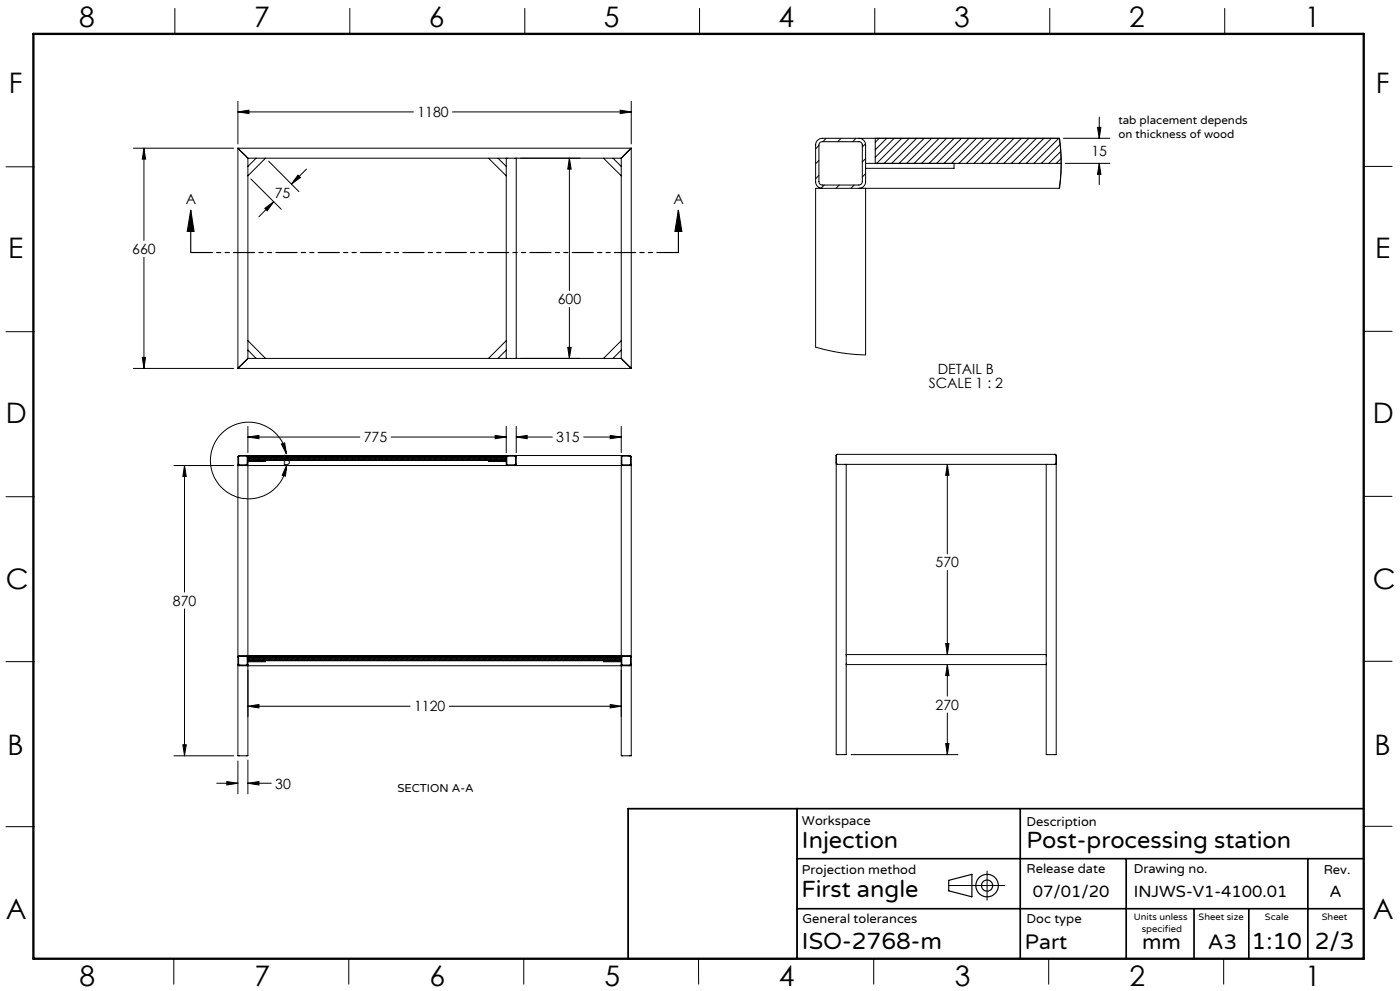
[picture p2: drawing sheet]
<svg xmlns="http://www.w3.org/2000/svg" width="420mm" height="297mm" viewBox="0 0 420 297" stroke-linecap="round" stroke-linejoin="round" font-family="sans-serif">
<g fill="none" stroke="#000" stroke-width=".35">
<path d="M57.2 63l1 6.4h-2zM57.2 63v12.7M203.5 63l1 6.4h-2zM203.5 63v12.7M284.6 263.8l7-1.8v6.8l-7-1.8z"/>
<circle cx="296.1" cy="265.4" r="1.66"/>
<circle cx="296.1" cy="265.4" r="3.4"/>
</g>
<g fill="none" stroke="#000" stroke-width=".3">
<path d="M52.5 2.5v7.7M105 2.5v7.7M157.4 2.5v7.7M209.9 2.5v7.7M262.4 2.5v7.7M314.9 2.5v7.7M367.4 2.5v7.7M71.4 33.5l3.3-.5v1zM71.4 30.4v12.7M71.4 33.5h52.6M135.7 33.5h53.7M186.1 33l3.3 .5-3.3 .5z"/>
<path d="M189.4 30.4v12.7M329.2 38.2h1.1l-.5 3.2zM329.8 35.1v6.3M1.8 50h8.5M40 44.4h30.1M43.2 44.4l.5 3.3h-1zM43.2 44.4v27.7M71.4 44.4l.4 .4M71.4 44.4v66M71.4 44.4h118M71.8 44.8l2.2 2.2M74 47l.4 .4"/>
<path d="M74.4 47.4h77.5M74.4 47.4v60M75.2 53.6l9.2 9.1M76.8 47.4l-2.4 2.5M79.7 47.4l-5.3 5.3M80.6 48.3l9.1 9.1M89.4 52.5l.7 .7-2.7 2zM91.9 50.7l-4.5 4.5M146.5 47.4l5.4 5.3M149.4 47.4l2.5 2.5M151.9 47.4h3M151.9 47.4v60"/>
<path d="M154.9 47.4h31.5M154.9 47.4v60M170.8 47.4l.5 3.3h-1zM170.8 47.4v39.7M181 47.4l5.4 5.3M183.9 47.4l2.5 2.5M186.4 47.4v60M186.8 47l-.4 .4M188.9 44.8l-2.1 2.2M189.4 44.4l-.5 .4M189.4 44.4v66M245.7 43.6l-1 1"/>
<path d="M245.7 48.1l-1 1M245.7 52.6l-1 1M246 42.8l.5-.3h11.2a1.02 1.02 0 0 1 1 1v11a1.02 1.02 0 0 1-1 1h-11a.97 .97 0 0 1-1-1v-11zM246.7 56.4h-2v47.6l7.2 1.7 7.8 .7v-50M246.7 56.4h11M247.3 55.5l-1 .9M247.8 41.4l-1 1.1M251.8 55.5l-1 .9M252.3 41.4l-1 1.1M256.3 55.5l-1 .9M256.8 41.4l-1 1.1M257.7 41.4a2.05 2.05 0 0 1 2 2.1v11a1.99 1.99 0 0 1-2 1.9"/>
<path d="M257.7 56.4h2M259.6 43.1l-.9 1M259.7 49h58.6M259.7 47.6l-1 .9M259.7 52l-1 1.1M262.6 41.4v7.6M263.8 41.4l-1.2 1.2M266 41.4l-3.4 3.5M268.3 41.4l-5.7 5.8M270.5 41.4l-7.5 7.6M272.8 41.4l-7.5 7.6M275 41.4l-7.5 7.6"/>
<path d="M277.2 41.4l-7.5 7.6M279.5 41.4l-7.5 7.6M281.7 41.4l-7.5 7.6M284 41.4l-7.5 7.6M286.2 49v1.4h-26.5M286.2 41.4l-7.5 7.6M288.5 41.4l-7.5 7.6M290.7 41.4l-7.5 7.6M292.9 41.4l-7.4 7.6M295.2 41.4l-7.5 7.6M297.5 41.4l-7.6 7.6M299.7 41.4l-7.5 7.6"/>
<path d="M301.9 41.4l-7.5 7.6M304.2 41.4l-7.5 7.6M306.4 41.4l-7.5 7.6M308.7 41.4l-7.5 7.6M310.9 41.4l-7.5 7.6M313.2 41.4l-7.5 7.6M315.4 41.4l-7.5 7.6M317.6 41.4l-7.4 7.6M317.7 41.4l.6 7.1-.2 5-.4 2.9M318 43.4l-5.6 5.6M318.2 45.4l-3.6 3.6M318.3 47.5l-1.4 1.5"/>
<path d="M318.3 49l-.4-7.6h-71.2a1.99 1.99 0 0 0-2 2.1v11a1.93 1.93 0 0 0 2 1.9M318.3 49v3.3l-.4 4.1h-58.2M319 41.4h14M319.6 49h13.4M329.8 49v6.3M329.8 49l.5 3.2h-1.1zM409.1 49.9h8.5M43.2 77.1v33.3M79.4 62.4l2.7-1.9-1.9 2.7zM82.1 60.5l-4.5 4.5M1.8 99.4h8.5M170.8 92.1v15.3"/>
<path d="M409.1 99.3h8.5M40 110.4h30.1M42.7 107.1h1l-.5 3.3zM71.4 110.4h118M74 107.8l-2.6 2.6M74.4 107.4l-.4 .4M74.4 107.4h77.5M74.4 104.9l2.4 2.5M74.4 102.1l5.3 5.3M151.9 107.4h3M151.9 102.1l-5.4 5.3M151.9 104.9l-2.5 2.5"/>
<path d="M154.9 107.4h31.5M170.3 104.1h1l-.5 3.3zM186.4 107.4l.4 .4M186.4 102.1l-5.4 5.3M186.4 104.9l-2.5 2.5M186.8 107.8l2.1 2.2M188.9 110l.5 .4M52.2 139.5h17.9M55.4 139.5l.5 3.3h-1zM55.4 139.5v37.9M71.6 136.9l-.2 .3M71.6 136.8h2.5v2.5h-2.5z"/>
<path d="M71.8 139.5l-.4-.3v-2.4l.3-.3h117.4l.3 .3v2.4l-.5 .3M71.8 139.5h-.4v87h3v-27M71.8 139.5h2.2M72 136.5l-.2 .2M73.7 139.3l-.2 .2M74 136.5l.4 .3v2.4l-.4 .3M74 139.5h.4M74.4 138.6l-.2 .2M74.4 138h77.5M74.4 139.5h112M74.4 139.5v57M74.4 131l3.3-.5v1z"/>
<path d="M74.4 127.8v7.8M74.4 131h33.5M74.6 136.5v1.5l1.5-1.5M74.7 136.5l-.1 .1M75.2 136.5l-.6 .6M75.6 136.5l-1 1M76.5 136.5l-1.5 1.5M77 136.5l-1.5 1.5M77.4 136.5l-1.5 1.5M77.9 136.5l-1.5 1.5M78.3 136.5l-1.5 1.5M78.8 136.5l-1.5 1.5"/>
<path d="M79.2 136.5l-1.5 1.5M79.7 136.5l-1.5 1.5M79.7 138v.3h-5.3M80.1 136.5l-1.5 1.5M80.6 136.5l-1.5 1.5M81 136.5l-1.5 1.5M81.5 136.5l-1.5 1.5M81.9 136.5l-1.5 1.5M82.4 136.5l-1.5 1.5M82.8 136.5l-1.5 1.5M83.3 136.5l-1.5 1.5M83.7 136.5l-1.5 1.5"/>
<path d="M84.2 136.5l-1.5 1.5M84.4 133.1l1-.4 .5 3.4zM84.6 136.5l-1.5 1.5M85.1 136.5l-1.5 1.5M85.5 136.5l-1.5 1.5M85.9 136.1a11.5 11.5 0 0 0-17.7-7.7 11.5 11.5 0 0 0 .4 19.4 11.5 11.5 0 0 0 17.4-8.4M86 136.5l-1.5 1.5M86 139.4l-.3 3.3-1-.3zM86.4 136.5l-1.5 1.5M86.9 136.5l-1.5 1.5M87.3 136.5l-1.5 1.5M87.8 136.5l-1.5 1.5"/>
<path d="M88.2 136.5l-1.5 1.5M88.7 136.5l-1.6 1.5M89.1 136.5l-1.5 1.5M89.5 136.5l-1.4 1.5M90 136.5l-1.5 1.5M90.5 136.5l-1.6 1.5M90.9 136.5l-1.5 1.5M91.3 136.5l-1.4 1.5M91.8 136.5l-1.5 1.5M92.3 136.5l-1.6 1.5M92.7 136.5l-1.5 1.5M93.1 136.5l-1.4 1.5"/>
<path d="M93.6 136.5l-1.5 1.5M94.1 136.5l-1.6 1.5M94.5 136.5l-1.5 1.5M94.9 136.5l-1.4 1.5M95.4 136.5l-1.5 1.5M95.8 136.5l-1.5 1.5M96.3 136.5l-1.5 1.5M96.7 136.5l-1.5 1.5M97.2 136.5l-1.5 1.5M97.6 136.5l-1.5 1.5M98.1 136.5l-1.5 1.5M98.5 136.5l-1.5 1.5"/>
<path d="M99 136.5l-1.5 1.5M99.4 136.5l-1.5 1.5M99.9 136.5l-1.5 1.5M100.3 136.5l-1.5 1.5M100.8 136.5l-1.5 1.5M101.2 136.5l-1.5 1.5M101.7 136.5l-1.5 1.5M102.1 136.5l-1.5 1.5M102.6 136.5l-1.5 1.5M103 136.5l-1.5 1.5M103.5 136.5l-1.5 1.5M103.9 136.5l-1.5 1.5"/>
<path d="M104.4 136.5l-1.5 1.5M104.8 136.5l-1.5 1.5M105.3 136.5l-1.5 1.5M105.7 136.5l-1.5 1.5M106.2 136.5l-1.5 1.5M106.6 136.5l-1.5 1.5M107.1 136.5l-1.5 1.5M107.5 136.5l-1.5 1.5M107.9 136.5l-1.4 1.5M108.4 136.5l-1.5 1.5M108.9 136.5l-1.5 1.5M109.3 136.5l-1.5 1.5"/>
<path d="M109.7 136.5l-1.4 1.5M110.2 136.5l-1.5 1.5M110.7 136.5l-1.6 1.5M111.1 136.5l-1.5 1.5M111.5 136.5l-1.4 1.5M112 136.5l-1.5 1.5M112.5 136.5l-1.6 1.5M112.9 136.5l-1.5 1.5M113.3 136.5l-1.4 1.5M113.8 136.5l-1.5 1.5M114.3 136.5l-1.6 1.5M114.7 136.5l-1.5 1.5"/>
<path d="M115.1 136.5l-1.5 1.5M115.6 136.5l-1.5 1.5M116 136.5l-1.5 1.5M116.5 136.5l-1.5 1.5M116.9 136.5l-1.5 1.5M117.3 131h34.6M117.4 136.5l-1.5 1.5M117.8 136.5l-1.5 1.5M118.3 136.5l-1.5 1.5M118.7 136.5l-1.5 1.5M119.2 136.5l-1.5 1.5M119.6 136.5l-1.5 1.5"/>
<path d="M120.1 136.5l-1.5 1.5M120.5 136.5l-1.5 1.5M121 136.5l-1.5 1.5M121.4 136.5l-1.5 1.5M121.9 136.5l-1.5 1.5M122.3 136.5l-1.5 1.5M122.8 136.5l-1.5 1.5M123.2 136.5l-1.5 1.5M123.7 136.5l-1.5 1.5M124.1 136.5l-1.5 1.5M124.6 136.5l-1.5 1.5M125 136.5l-1.5 1.5"/>
<path d="M125.5 136.5l-1.5 1.5M125.9 136.5l-1.5 1.5M126.4 136.5l-1.5 1.5M126.8 136.5l-1.5 1.5M127.3 136.5l-1.5 1.5M127.7 136.5l-1.5 1.5M128.2 136.5l-1.5 1.5M128.6 136.5l-1.5 1.5M129.1 136.5l-1.5 1.5M129.5 136.5l-1.5 1.5M130 136.5l-1.6 1.5M130.4 136.5l-1.5 1.5"/>
<path d="M130.8 136.5l-1.4 1.5M131.3 136.5l-1.5 1.5M131.8 136.5l-1.6 1.5M132.2 136.5l-1.5 1.5M132.6 136.5l-1.4 1.5M133.1 136.5l-1.5 1.5M133.6 136.5l-1.6 1.5M134 136.5l-1.5 1.5M134.4 136.5l-1.4 1.5M134.9 136.5l-1.5 1.5M135.4 136.5l-1.6 1.5M135.8 136.5l-1.5 1.5"/>
<path d="M136.2 136.5l-1.4 1.5M136.7 136.5l-1.5 1.5M137.2 136.5l-1.6 1.5M137.6 136.5l-1.5 1.5M138 136.5l-1.4 1.5M138.5 136.5l-1.5 1.5M139 136.5l-1.6 1.5M139.4 136.5l-1.5 1.5M139.8 136.5l-1.5 1.5M140.3 136.5l-1.5 1.5M140.7 136.5l-1.5 1.5M141.2 136.5l-1.5 1.5"/>
<path d="M141.6 136.5l-1.5 1.5M142.1 136.5l-1.5 1.5M142.5 136.5l-1.5 1.5M143 136.5l-1.5 1.5M143.4 136.5l-1.5 1.5M143.9 136.5l-1.5 1.5M144.3 136.5l-1.5 1.5M144.8 136.5l-1.5 1.5M145.2 136.5l-1.5 1.5M145.7 136.5l-1.5 1.5M146.1 136.5l-1.5 1.5M146.5 138v.3h5.4"/>
<path d="M146.6 136.5l-1.5 1.5M147 136.5l-1.5 1.5M147.5 136.5l-1.5 1.5M147.9 136.5l-1.5 1.5M148.4 136.5l-1.5 1.5M148.6 130.5l3.3 .5-3.3 .5zM148.8 136.5l-1.5 1.5M149.3 136.5l-1.5 1.5M149.7 136.5l-1.5 1.5M150.2 136.5l-1.5 1.5M150.6 136.5l-1.5 1.5M151.1 136.5l-1.5 1.5"/>
<path d="M151.5 136.5l-1.5 1.5M151.6 136.5v1.5M151.6 136.9l-1.1 1.1M151.6 137.3l-.7 .7M151.6 137.8l-.2 .2M151.9 127.8v7.8M152 137.3l-.1 .2M152.1 136.8h2.5v2.5h-2.5zM152.3 136.5l-.4 .3v2.4l.4 .3M152.8 136.5l-.2 .2M154.5 136.5l.4 .3v2.4l-.4 .3M154.5 139.3l-.2 .2"/>
<path d="M154.9 139l-.2 .2M154.9 131l3.3-.5v1zM154.9 127.8v7.8M154.9 131h10.8M175.1 131h11.3M183.1 130.5l3.3 .5-3.3 .5zM186.4 139.5h.4M186.4 139.5v57M186.4 127.8v7.8M186.5 138.7l-.1 .2M186.7 136.7h2.4v2.6l-2.5-.1zM186.8 136.5l-.4 .3v2.4l.4 .3"/>
<path d="M186.8 139.5h2.1M188.7 136.5l-.2 .2M188.9 139.5h.5v87h-3v-27M250.9 136.6v2.2l.3 .4M251.2 136.2l-.3 .4M251.2 136.2h65.3l.4 .3v2.3M251.2 139.2h2.7M251.2 139.2h-.3v87h3v-27M253.9 139.2v57M253.9 139.2h60M284.2 139.2l.5 3.2h-1zM284.2 139.2v26.8"/>
<path d="M313.9 139.2h2.6M313.9 139.2v57M316.5 139.2h.4v87h-3v-27M316.9 138.8l-.4 .4M1.8 148.9h8.5M409.1 148.8h8.5M284.2 171v25.2M1.8 198.3h8.5M55.4 182.5v44M71.4 199.1l.4 .4h2.2l.4-.4M71.4 196.9l.2-.4h2.5l.3 .4M71.6 196.8h2.5l-.1 2.5-2.4-.1z"/>
<path d="M72 199.3l-.1 .2M74.4 197l-.2 .2M74.4 196.5v.4M74.4 199.1v.4M74.4 196.5h112M74.4 198h112M74.4 196.9v2.2M74.4 199.5h112M74.6 196.5v1.5M74.9 196.5l-.3 .3M75.4 196.5l-.8 .7M75.8 196.5l-1.2 1.2"/>
<path d="M76.2 196.5l-1.4 1.5M76.7 196.5l-1.5 1.5M77.2 196.5l-1.6 1.5M77.6 196.5l-1.5 1.5M78 196.5l-1.4 1.5M78.5 196.5l-1.5 1.5M79 196.5l-1.6 1.5M79.4 196.5l-1.5 1.5M79.7 198v.3h-5.3M79.8 196.5l-1.4 1.5M80.3 196.5l-1.5 1.5M80.8 196.5l-1.6 1.5"/>
<path d="M81.2 196.5l-1.5 1.5M81.6 196.5l-1.4 1.5M82.1 196.5l-1.5 1.5M82.5 196.5l-1.5 1.5M83 196.5l-1.5 1.5M83.4 196.5l-1.4 1.5M83.9 196.5l-1.5 1.5M84.3 196.5l-1.5 1.5M84.8 196.5l-1.5 1.5M85.2 196.5l-1.5 1.5M85.7 196.5l-1.5 1.5M86.1 196.5l-1.5 1.5"/>
<path d="M86.6 196.5l-1.5 1.5M87 196.5l-1.5 1.5M87.5 196.5l-1.5 1.5M87.9 196.5l-1.5 1.5M88.4 196.5l-1.5 1.5M88.8 196.5l-1.5 1.5M89.3 196.5l-1.5 1.5M89.7 196.5l-1.5 1.5M90.2 196.5l-1.5 1.5M90.6 196.5l-1.5 1.5M91.1 196.5l-1.5 1.5M91.5 196.5l-1.5 1.5"/>
<path d="M92 196.5l-1.5 1.5M92.4 196.5l-1.5 1.5M92.9 196.5l-1.5 1.5M93.3 196.5l-1.5 1.5M93.8 196.5l-1.5 1.5M94.2 196.5l-1.5 1.5M94.7 196.5l-1.5 1.5M95.1 196.5l-1.5 1.5M95.6 196.5l-1.5 1.5M96 196.5l-1.5 1.5M96.4 196.5l-1.4 1.5M96.9 196.5l-1.5 1.5"/>
<path d="M97.4 196.5l-1.6 1.5M97.8 196.5l-1.5 1.5M98.2 196.5l-1.4 1.5M98.7 196.5l-1.5 1.5M99.2 196.5l-1.6 1.5M99.6 196.5l-1.5 1.5M100 196.5l-1.5 1.5M100.5 196.5l-1.5 1.5M100.9 196.5l-1.5 1.5M101.4 196.5l-1.5 1.5M101.8 196.5l-1.5 1.5M102.3 196.5l-1.5 1.5"/>
<path d="M102.7 196.5l-1.5 1.5M103.2 196.5l-1.5 1.5M103.6 196.5l-1.5 1.5M104.1 196.5l-1.5 1.5M104.5 196.5l-1.5 1.5M105 196.5l-1.5 1.5M105.4 196.5l-1.5 1.5M105.9 196.5l-1.5 1.5M106.3 196.5l-1.5 1.5M106.8 196.5l-1.5 1.5M107.2 196.5l-1.5 1.5M107.7 196.5l-1.5 1.5"/>
<path d="M108.1 196.5l-1.5 1.5M108.6 196.5l-1.5 1.5M109 196.5l-1.5 1.5M109.5 196.5l-1.5 1.5M109.9 196.5l-1.5 1.5M110.4 196.5l-1.5 1.5M110.8 196.5l-1.5 1.5M111.3 196.5l-1.5 1.5M111.7 196.5l-1.5 1.5M112.2 196.5l-1.5 1.5M112.6 196.5l-1.5 1.5M113.1 196.5l-1.5 1.5"/>
<path d="M113.5 196.5l-1.5 1.5M114 196.5l-1.5 1.5M114.4 196.5l-1.5 1.5M114.9 196.5l-1.6 1.5M115.3 196.5l-1.5 1.5M115.7 196.5l-1.4 1.5M116.2 196.5l-1.5 1.5M116.7 196.5l-1.6 1.5M117.1 196.5l-1.5 1.5M117.5 196.5l-1.4 1.5M118 196.5l-1.5 1.5M118.5 196.5l-1.6 1.5"/>
<path d="M118.9 196.5l-1.5 1.5M119.3 196.5l-1.4 1.5M119.8 196.5l-1.5 1.5M120.3 196.5l-1.6 1.5M120.7 196.5l-1.5 1.5M121.1 196.5l-1.4 1.5M121.6 196.5l-1.5 1.5M122.1 196.5l-1.6 1.5M122.5 196.5l-1.5 1.5M122.9 196.5l-1.4 1.5M123.4 196.5l-1.5 1.5M123.9 196.5l-1.6 1.5"/>
<path d="M124.3 196.5l-1.5 1.5M124.7 196.5l-1.5 1.5M125.2 196.5l-1.5 1.5M125.6 196.5l-1.5 1.5M126.1 196.5l-1.5 1.5M126.5 196.5l-1.5 1.5M127 196.5l-1.5 1.5M127.4 196.5l-1.5 1.5M127.9 196.5l-1.5 1.5M128.3 196.5l-1.5 1.5M128.8 196.5l-1.5 1.5M129.2 196.5l-1.5 1.5"/>
<path d="M129.7 196.5l-1.5 1.5M130.1 196.5l-1.5 1.5M130.6 196.5l-1.5 1.5M131 196.5l-1.5 1.5M131.5 196.5l-1.5 1.5M131.9 196.5l-1.5 1.5M132.4 196.5l-1.5 1.5M132.8 196.5l-1.5 1.5M133.3 196.5l-1.5 1.5M133.7 196.5l-1.5 1.5M134.2 196.5l-1.5 1.5M134.6 196.5l-1.5 1.5"/>
<path d="M135.1 196.5l-1.5 1.5M135.5 196.5l-1.5 1.5M136 196.5l-1.5 1.5M136.4 196.5l-1.5 1.5M136.9 196.5l-1.5 1.5M137.3 196.5l-1.5 1.5M137.8 196.5l-1.5 1.5M138.2 196.5l-1.5 1.5M138.7 196.5l-1.5 1.5M139.1 196.5l-1.5 1.5M139.6 196.5l-1.6 1.5M140 196.5l-1.5 1.5"/>
<path d="M140.4 196.5l-1.4 1.5M140.9 196.5l-1.5 1.5M141.4 196.5l-1.6 1.5M141.8 196.5l-1.5 1.5M142.2 196.5l-1.4 1.5M142.7 196.5l-1.5 1.5M143.2 196.5l-1.6 1.5M143.6 196.5l-1.5 1.5M144 196.5l-1.4 1.5M144.5 196.5l-1.5 1.5M145 196.5l-1.6 1.5M145.4 196.5l-1.5 1.5"/>
<path d="M145.8 196.5l-1.4 1.5M146.3 196.5l-1.5 1.5M146.8 196.5l-1.6 1.5M147.2 196.5l-1.5 1.5M147.6 196.5l-1.4 1.5M148.1 196.5l-1.5 1.5M148.6 196.5l-1.6 1.5M149 196.5l-1.5 1.5M149.4 196.5l-1.4 1.5M149.9 196.5l-1.5 1.5M150.3 196.5l-1.5 1.5M150.8 196.5l-1.5 1.5"/>
<path d="M151.2 196.5l-1.5 1.5M151.7 196.5l-1.5 1.5M152.1 196.5l-1.5 1.5M152.6 196.5l-1.5 1.5M153 196.5l-1.5 1.5M153.5 196.5l-1.5 1.5M153.9 196.5l-1.5 1.5M154.4 196.5l-1.5 1.5M154.8 196.5l-1.5 1.5M155.3 196.5l-1.5 1.5M155.7 196.5l-1.5 1.5M156.2 196.5l-1.5 1.5"/>
<path d="M156.6 196.5l-1.5 1.5M157.1 196.5l-1.5 1.5M157.5 196.5l-1.5 1.5M158 196.5l-1.5 1.5M158.4 196.5l-1.5 1.5M158.9 196.5l-1.5 1.5M159.3 196.5l-1.5 1.5M159.8 196.5l-1.5 1.5M160.2 196.5l-1.5 1.5M160.7 196.5l-1.5 1.5M161.1 196.5l-1.5 1.5M161.6 196.5l-1.5 1.5"/>
<path d="M162 196.5l-1.5 1.5M162.5 196.5l-1.5 1.5M162.9 196.5l-1.5 1.5M163.4 196.5l-1.5 1.5M163.8 196.5l-1.5 1.5M164.3 196.5l-1.5 1.5M164.7 196.5l-1.5 1.5M165.2 196.5l-1.5 1.5M165.6 196.5l-1.5 1.5M166.1 196.5l-1.6 1.5M166.5 196.5l-1.5 1.5M166.9 196.5l-1.4 1.5"/>
<path d="M167.4 196.5l-1.5 1.5M167.9 196.5l-1.6 1.5M168.3 196.5l-1.5 1.5M168.7 196.5l-1.4 1.5M169.2 196.5l-1.5 1.5M169.7 196.5l-1.6 1.5M170.1 196.5l-1.5 1.5M170.5 196.5l-1.4 1.5M171 196.5l-1.5 1.5M171.4 196.5l-1.5 1.5M171.9 196.5l-1.5 1.5M172.3 196.5l-1.4 1.5"/>
<path d="M172.8 196.5l-1.5 1.5M173.2 196.5l-1.5 1.5M173.7 196.5l-1.5 1.5M174.1 196.5l-1.5 1.5M174.6 196.5l-1.5 1.5M175 196.5l-1.5 1.5M175.5 196.5l-1.5 1.5M175.9 196.5l-1.5 1.5M176.4 196.5l-1.5 1.5M176.8 196.5l-1.5 1.5M177.3 196.5l-1.5 1.5M177.7 196.5l-1.5 1.5"/>
<path d="M178.2 196.5l-1.5 1.5M178.6 196.5l-1.5 1.5M179.1 196.5l-1.5 1.5M179.5 196.5l-1.5 1.5M180 196.5l-1.5 1.5M180.4 196.5l-1.5 1.5M180.9 196.5l-1.5 1.5M181 198v.3h5.4M181.3 196.5l-1.5 1.5M181.8 196.5l-1.5 1.5M182.2 196.5l-1.5 1.5M182.7 196.5l-1.5 1.5"/>
<path d="M183.1 196.5l-1.5 1.5M183.6 196.5l-1.5 1.5M184 196.5l-1.5 1.5M184.5 196.5l-1.5 1.5M184.9 196.5l-1.5 1.5M185.3 196.5l-1.4 1.5M185.8 196.5l-1.5 1.5M186.1 196.5v1.5M186.1 196.7l-1.4 1.3M186.1 197.1l-.9 .9M186.1 197.6l-.4 .4M186.4 196.9l.2-.4h2.5l.3 .4"/>
<path d="M186.4 199.1l.4 .4h2.1l.5-.4M186.4 196.5v.4M186.4 199.1v.4M186.4 196.9v2.2M186.5 197.1l-.1 .2M186.7 196.7h2.4v2.6l-2.5-.1zM187.1 196.5l-.2 .2M188.8 199.3l-.2 .2M189.4 198.8l-.2 .2M253.9 196.2v3M253.9 196.2h60M253.9 199.2h60"/>
<path d="M283.7 192.9h1l-.5 3.3zM284.2 199.2l.5 3.3h-1zM284.2 199.2v9.4M313.9 196.2v3M409.1 198.2h8.5M74.4 211.7l3.3-.6v1.1zM74.4 211.7h48.6M134.8 211.7h51.6M183.1 211.1l3.3 .6-3.3 .5zM284.2 213.7v12.5M52.2 226.5h17.9M54.9 223.2h1l-.5 3.3z"/>
<path d="M65 234.7h6.4M68.1 234.2l3.3 .5-3.3 .6zM71.4 228.1v9.8M74.4 234.7l3.3-.5v1.1zM74.4 227.8v10.1M74.4 234.7h7M255.3 226.2h32.1M283.7 222.8h1l-.5 3.4zM1.8 247.8h8.5M188.5 242.4h50.6v44.9h-50.6zM409.1 247.6h8.5M284.6 265.4h16.8"/>
<path d="M296.1 261.1v8.7M52.1 287.3v7.7M104.6 287.3v7.7M157.1 287.3v7.7M209.6 287.3v7.7M262.1 287.3v7.7M314.6 287.3v7.7M367.1 287.3v7.7"/>
</g>
<path d="M239.1 242.4v44.9M239.1 257.3h170M306.1 242.4v44.9M337.9 257.3v30M392.4 257.3v30M409.1 242.4h-220.6v44.9M239.1 272.3h170M358.2 272.3v15M374.6 272.3v15" fill="none" stroke="#000" stroke-width=".5"/>
<path d="M10 10.2h399.1v277.1h-399.1z" fill="none" stroke="#000" stroke-width=".7"/>
<path d="M203.5 75.7h-146.3" fill="none" stroke="#000" stroke-width=".35" stroke-dasharray="6.3 1.3 1.3 1.3 1.3 1.3" stroke-dashoffset="-.1"/>
<g fill="#000">
<path d="M71.4 33.5l3.3-.5v1zM186.1 33l3.3 .5-3.3 .5zM43.2 44.4l.5 3.3h-1zM42.7 107.1h1l-.5 3.3zM79.4 62.4l2.7-1.9-1.9 2.7zM89.4 52.5l.7 .7-2.7 2zM170.3 104.1h1l-.5 3.3zM170.8 47.4l.5 3.3h-1zM284.2 199.2l.5 3.3h-1zM283.7 222.8h1l-.5 3.4zM284.2 139.2l.5 3.2h-1zM283.7 192.9h1l-.5 3.3zM54.9 223.2h1l-.5 3.3zM55.4 139.5l.5 3.3h-1zM74.4 211.7l3.3-.6v1.1zM183.1 211.1l3.3 .6-3.3 .5zM154.9 131l3.3-.5v1zM183.1 130.5l3.3 .5-3.3 .5zM74.4 131l3.3-.5v1zM148.6 130.5l3.3 .5-3.3 .5zM68.1 234.2l3.3 .5-3.3 .6zM74.4 234.7l3.3-.5v1.1z"/>
<path d="M329.2 38.2h1.1l-.5 3.2zM329.8 49l.5 3.2h-1.1z"/>
<path d="M203.5 63l1 6.4h-2zM57.2 63l1 6.4h-2z"/>
<path d="M84.4 133.1l1-.4 .5 3.4zM86 139.4l-.3 3.3-1-.3z"/>
</g>
<g font-size="8.5">
<text x="23.8" y="8">8</text>
<text x="76.3" y="8">7</text>
<text x="128.7" y="8">6</text>
<text x="181.2" y="8">5</text>
<text x="233.6" y="8">4</text>
<text x="286.3" y="8">3</text>
<text x="338.7" y="8">2</text>
<text x="391.4" y="8">1</text>
<text x="2.7" y="28">F</text>
<text x="412.8" y="28">F</text>
<text x="2.4" y="77.2">E</text>
<text x="412.5" y="77.2">E</text>
<text x="1.8" y="126.8">D</text>
<text x="411.9" y="126.9">D</text>
<text x="1.8" y="176.6">C</text>
<text x="411.9" y="176.7">C</text>
<text x="2.3" y="226.2">B</text>
<text x="412.4" y="226.2">B</text>
<text x="1.7" y="275.4">A</text>
<text x="411.8" y="275.5">A</text>
<text x="23.9" y="295.5">8</text>
<text x="76.4" y="295.5">7</text>
<text x="128.8" y="295.5">6</text>
<text x="181.3" y="295.5">5</text>
<text x="233.7" y="295.5">4</text>
<text x="286.4" y="295.5">3</text>
<text x="338.8" y="295.5">2</text>
<text x="391.5" y="295.5">1</text>
</g>
<g font-size="7.1">
<text x="240.6" y="254">Injection</text>
<text x="308" y="254">Post-processing station</text>
<text x="240.4" y="268.8">First angle</text>
<text x="240.6" y="284.3">ISO-2768-m</text>
<text x="375.5" y="284.3">1:10</text>
<text x="394.4" y="284.3">2/3</text>
</g>
<g font-size="6.3">
<text x="307.5" y="284.3">Part</text>
<text x="342.6" y="284.3">mm</text>
<text x="362.4" y="284.3">A3</text>
</g>
<g font-size="4.9">
<text x="309.9" y="268.7">07/01/20</text>
<text x="340.1" y="268.7">INJWS-V1-4100.01</text>
<text x="398.9" y="268.7">A</text>
</g>
<g font-size="4.2">
<text x="125.2" y="35.1">1180</text>
<text x="327.4" y="46.7">15</text>
<text x="82.4" y="59.4">75</text>
<text x="55.7" y="61">A</text>
<text x="202.1" y="61">A</text>
<text x="39.7" y="76.2">660</text>
<text x="167.3" y="91.2">600</text>
<text x="281.3" y="112.1">DETAIL B</text>
<text x="278.6" y="116.3">SCALE 1 : 2</text>
<text x="109.2" y="132.6">775</text>
<text x="166.9" y="132.6">315</text>
<text x="84.9" y="139.3">B</text>
<text x="280.7" y="170.1">570</text>
<text x="51.9" y="181.5">870</text>
<text x="124.2" y="213.2">1120</text>
<text x="280.7" y="212.7">270</text>
<text x="82.6" y="236.3">30</text>
</g>
<g font-size="3.9">
<text x="240.6" y="247.2">Workspace</text>
<text x="307.9" y="247.4">Description</text>
<text x="240.6" y="262.1">Projection method</text>
<text x="308" y="261.5">Release date</text>
<text x="340.1" y="261.5">Drawing no.</text>
<text x="397.1" y="262.1">Rev.</text>
<text x="240.7" y="276.6">General tolerances</text>
<text x="308" y="276.6">Doc type</text>
</g>
<g font-size="3.5">
<text x="335.5" y="37.2">tab placement depends</text>
<text x="335.5" y="41.4">on thickness of wood</text>
<text x="119.2" y="237.3">SECTION A-A</text>
</g>
<g font-size="2.8">
<text x="340.1" y="275.6">Units unless</text>
<text x="359.6" y="275.6">Sheet size</text>
<text x="379.5" y="275.8">Scale</text>
<text x="396.5" y="275.6">Sheet</text>
<text x="342.5" y="279.4">specified</text>
</g>
</svg>
